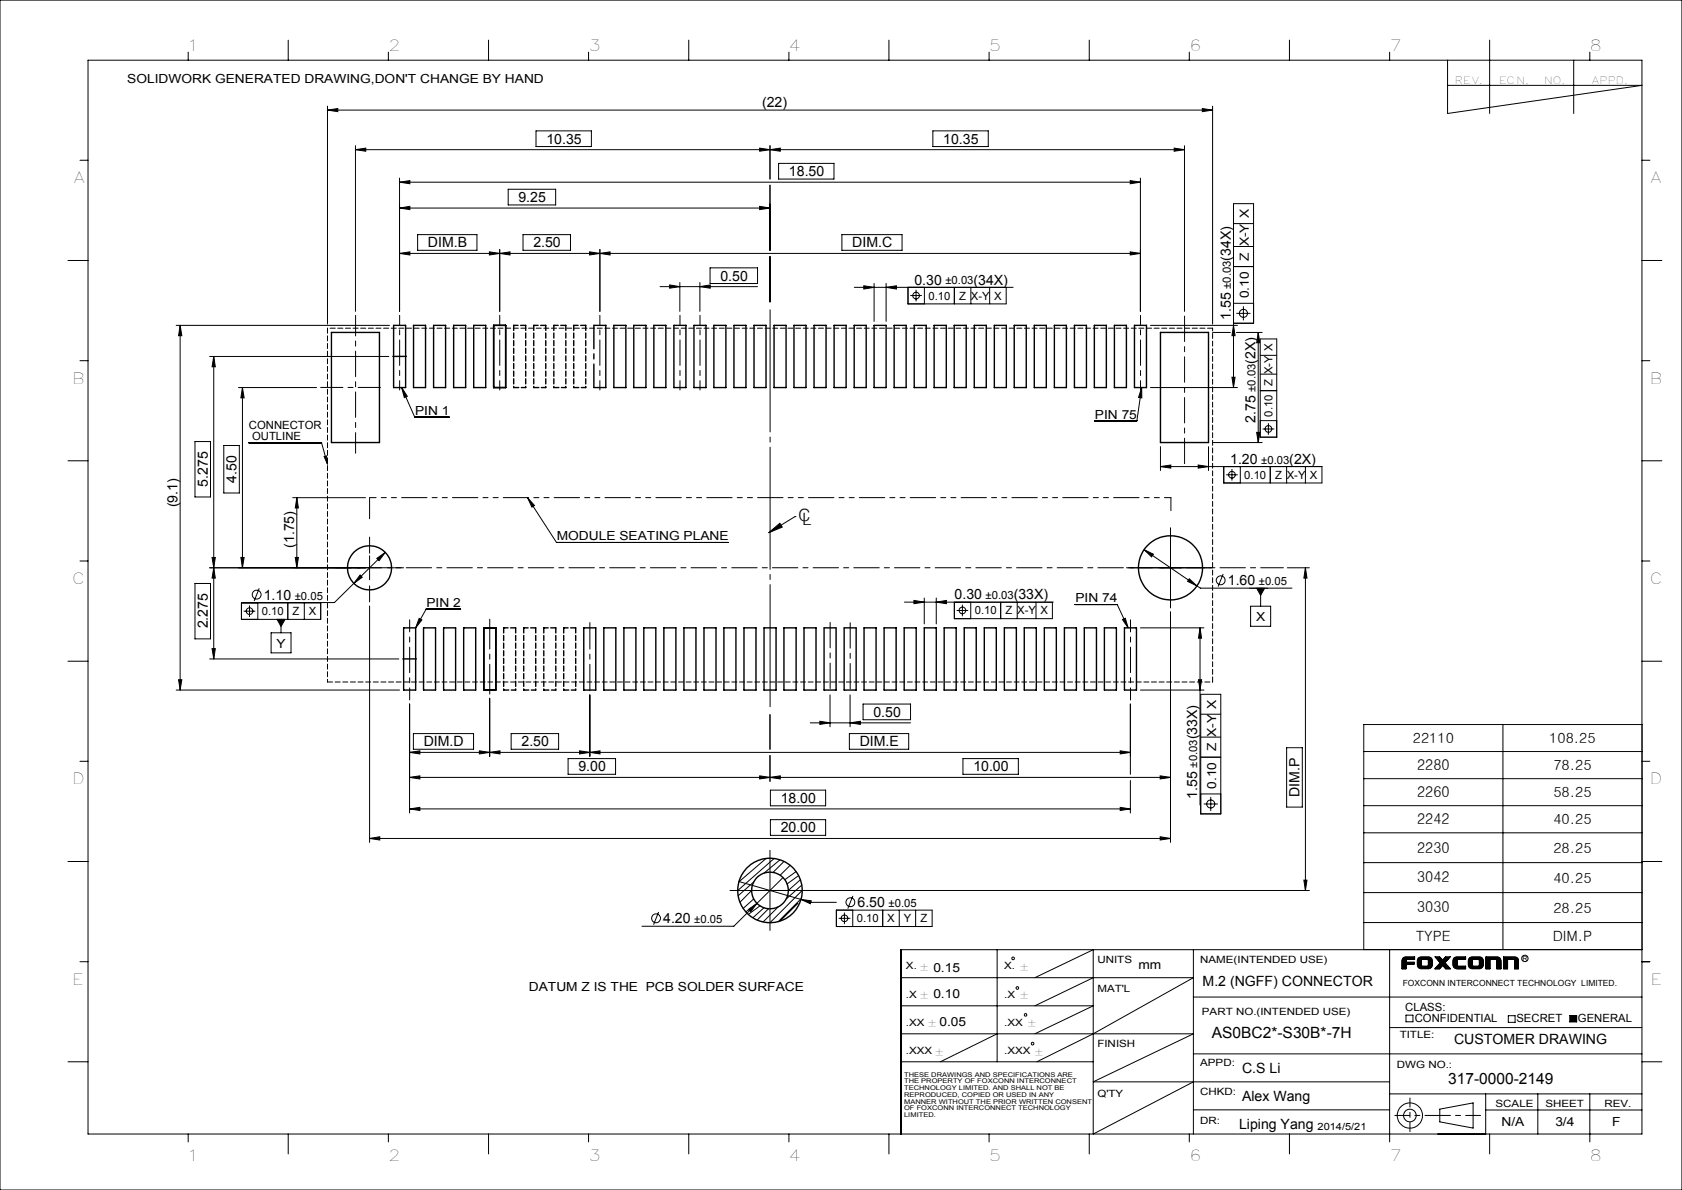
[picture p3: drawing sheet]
<svg xmlns="http://www.w3.org/2000/svg" width="420mm" height="297mm" viewBox="0 0 420 297" stroke-linecap="round" stroke-linejoin="round" font-family="sans-serif">
<g fill="none" stroke="#000" stroke-width=".25">
<path d="M0 0h420v297h-420zM22 15h388v268h-388zM47 13v2M72 10v5M97 13v2M122 10v5M147 13v2M172 10v5M197 13v2M222 10v5M247 13v2M272 10v5"/>
<path d="M297 13v2M322 10v5M347 13v2M361.5 15v13.3l48.5-7h-48.5M372 10v18.3M393 15v13.3M397 13v2M81.8 27.5l2.5-.4v.8zM81.8 26.5v54.4M81.8 27.5h221M88.8 37.4l2.5-.4v.7zM88.8 37.4h207"/>
<path d="M88.8 36.4v41.3M133.8 32.7h13.9v3.9h-13.9zM189.7 37l2.6 .4-2.6 .3zM192.3 37.4l2.5-.4v.7zM192.3 36.4v8.3M232.9 32.7h13.9v3.9h-13.9zM293.2 37l2.6 .4-2.6 .3zM295.8 36.4v41.3M300.2 27.1l2.6 .4-2.6 .4zM302.8 26.5v54.4M20 40h2M99.8 51.9l2.5-.4v.8z"/>
<path d="M99.8 45.5l2.5-.4v.8zM99.8 44.4v33.3M99.8 51.9h92.5M99.8 45.5h185M104.3 58.6h14.8v3.9h-14.8zM126.9 47.2h11.8v3.9h-11.8zM130.6 58.6h11.9v3.9h-11.9zM189.7 51.5l2.6 .4-2.6 .4zM192.3 46.2v16.3M194.4 40.8h13.8v3.9h-13.8zM210.2 58.6h15v3.9h-15zM282.2 45.1l2.6 .4-2.6 .4z"/>
<path d="M284.8 44.4v33.3M308 55.8h5M410 40h2M17 65h5M99.8 63.2l2.5-.3v.7zM99.8 63.2h185M122.2 62.9l2.6 .3-2.6 .4zM124.8 63.2l2.6-.3v.7zM124.8 62.3v15.4M147.2 62.9l2.6 .3-2.6 .4zM149.8 63.2l2.5-.3v.7zM149.8 62.3v15.4"/>
<path d="M164.8 71.5h24.4M167.2 71.1l2.6 .4-2.6 .4zM169.8 70.5v7.2M174.8 71.5l2.5-.4v.8zM174.8 70.5v7.2M177.3 66.8h11.9v4h-11.9zM192.3 64v11.3M213.3 71.7h39.7M215.7 71.3l2.6 .4-2.6 .4zM218.3 70.7v9.5M221.3 71.7l2.5-.4v.8zM221.3 70.7v9.5"/>
<path d="M226.7 71.7v4.1h24.5v-4.1M227.3 73.8h2.9M228.7 72.3v2.9M230.8 71.7v4.1M238.3 71.7v4.1M242.4 71.7v4.1M247.1 71.7v4.1M282.2 62.9l2.6 .3-2.6 .4zM308 75.7h5M308 66.5h5M308 61.5h5M308.7 78.2h3.5"/>
<path d="M310.5 76.4v3.6M410 65h5M20 90h2M44 81.2h53.3M45 81.2l.4 2.6h-.8zM45 81.2v91M52.4 89h44.7M53.4 89l.4 2.5h-.8zM53.4 89v75.5M59.5 96.7h19.6M60.5 96.7l.5 2.6h-.9zM60.5 96.7v45"/>
<path d="M100.3 96.7l1.4 2.2-.7 .3zM100.3 96.7l3.3 7.4h8.6M285.1 96.7v2.6l-.8-.1zM285.1 96.7l-1.2 8.3h-10.6M287.3 81.2h21.7M287.3 96.7h21.7M302.8 83h4.4M307.6 94.2h.8l-.4 2.5zM308 81.2l.4 2.6h-.8zM308 80.7h5v-29.9h-5v45.9M308.8 83h6.4M314.2 83l.4 2.5h-.8z"/>
<path d="M314.2 83v27.5M314.7 84.6h4.1v24.5h-4.1zM314.7 97.5h4.1M314.7 93.4h4.1M314.7 88.7h4.1M410 90h2M17 115h5M48.7 110.2h3.9v13.8h-3.9zM55.9 111.2h3.9v11.8h-3.9zM62.1 110.5h18.2l1.5 5.3M80.9 113.9l.6-.1 .3 2zM289.8 116.4l2.5-.3v.7z"/>
<path d="M289.8 111.5v5.9M289.8 116.4h40.3v4.1h-24.5v-4.1M299.2 116.1l2.6 .3-2.6 .4zM301.8 111.5v5.9M302.8 110.5h12.4M306.2 118.5h2.9M307.6 117v2.9M309.7 116.4v4.1M313.8 107.9h.8l-.4 2.6zM314.7 105h4.1M315.3 107.1h2.9M316.7 105.6v2.9"/>
<path d="M317.2 116.4v4.1M321.3 116.4v4.1M326 116.4v4.1M410 115h5M53 139.1h.8l-.4 2.6zM60.1 139.1h.9l-.5 2.6zM73.1 124.2h18.2M73.7 139.1h.8l-.4 2.6zM74.1 124.2l.4 2.6h-.8zM74.1 124.2v17.5M92.3 124.2v5.3M92.3 134.1v4"/>
<path d="M92.3 138.7v6M94.1 139.4l2.1-1.5-1.5 2zM96.2 137.9l-12.7 12.5h-22.9M131.7 124.2l1.8 1.9-.7 .5zM131.7 124.2l7.3 11.2h42.9M191.9 133l2.8-2.4 .6 .9zM198.5 128.9h.1M198.5 128.9l-6.6 4.1M285.7 137.2l2.3 1.1-.5 .7zM285.7 137.2l13.2 9M292.3 131.7v20M292.4 124.2v3.3"/>
<path d="M20 140h2M48.7 145.6h3.9v13.9h-3.9zM52.4 141.7h42.9M53.4 141.7l.4 2.6h-.8zM60.3 150.5h19.8v4.1h-19.8zM60.9 152.5h2.8M62.3 151.1v2.9M64.4 150.5v4.1M64.7 146.8l-1.2 3.2M67.7 157.9h5v5h-5zM69.2 154.6h2l-1 1.7zM70.2 154.6v3.3"/>
<path d="M71.9 150.5v4.1M76 150.5v4.1M89.9 143.5l.6 .6-2.1 1.5zM92.3 146.2v4M92.3 151.2v59.1M96.8 141.7h4M104.7 154.3l.6 .4-1.5 2zM115 152h-8.6l-2.6 4.7M225.8 150.3h37.2M228.2 149.9l2.6 .4-2.6 .4zM230.8 149.3v6.4M233.8 150.3l2.5-.4v.8z"/>
<path d="M233.8 149.3v6.4M238.3 150.3h24.5v4.1h-24.5zM238.9 152.4h2.9M240.3 150.9v2.9M242.4 150.3v4.1M249.9 150.3v4.1M254 150.3v4.1M258.7 150.3v4.1M268.5 150.9h10.5l2.7 5.8M280.3 154.6l.7-.3 .7 2.4zM281.3 141.7h21.5M284.8 156.7h15.8"/>
<path d="M292.3 152.7v57.6M297 144.5l1.9 1.7-2.4-1.1zM298.9 146.2l.8 .6h22.9M299.6 156.7l.4 2.6h-.7zM299.6 156.7v44.2M305.4 143.3l-1.2 3.1M312 146.8h4.6M312.3 151.3h5v5h-5zM313.8 146.8h2l-1 1.8zM314.8 146.8v4.5M321.5 141.7h5.5M326 141.7l.4 2.6h-.8z"/>
<path d="M326 141.7v80.5M410 140h2M17 165h5M44 172.2h55.8M44.6 169.6h.8l-.4 2.6zM52.4 164.5h47.2M53 161.9h.8l-.4 2.6zM102.3 175.7v27.2M122.3 174.3v14.5M147.3 173.4v15.4M192.3 178.4v8.6M207.3 173.4v8"/>
<path d="M212.3 173.4v8M215.5 175.7h11.9v3.9h-11.9zM282.3 175.7v17.5M284.8 172.2h15.8M299.3 169.6h.7l-.4 2.6zM299.8 173.3h5v29.8h-5zM299.8 178.3h5M410 165h5M20 190h2M102.3 194l2.5-.4v.8zM102.3 187.8l2.5-.4v.8zM102.3 194h190"/>
<path d="M102.3 187.8h180M103.2 183.1h15.1v3.9h-15.1zM119.7 187.4l2.6 .4-2.6 .4zM122.3 187.8l2.5-.4v.8zM127.6 183.1h11.9v3.9h-11.9zM141.9 189.3h11.8v3.9h-11.8zM144.7 187.4l2.6 .4-2.6 .4zM147.3 187.8l2.5-.4v.8zM189.7 193.6l2.6 .4-2.6 .4zM192.3 194l2.5-.4v.8zM192.3 188.6v6.4M192.4 197.2h13.8v3.9h-13.8z"/>
<path d="M202.3 180.4h25.1M204.7 180l2.6 .4-2.6 .4zM212.1 183.1h14.8v3.9h-14.8zM212.3 180.4l2.5-.4v.8zM240.5 189.3h13.8v3.9h-13.8zM279.7 187.4l2.6 .4-2.6 .4zM282.3 194.8v8.1M289.7 193.6l2.6 .4-2.6 .4zM299.8 198.2h5M299.8 189h5M299.8 184h5M302.3 198.9v3.5"/>
<path d="M321.3 186.6h3.9v14.8h-3.9zM340.5 187.6h69.5M340.5 194.3h69.5M375.3 180.8v56.2M410 190h2M410 180.8h-69.5v56.2h69.5M17 215h5M92.3 209.3l2.5-.5v.9zM92.3 209.3h200M102.3 201.9l2.5-.4v.8zM102.3 201.9h180M191.3 214.3l-6.8 5.8"/>
<path d="M192.3 212.2v20M192.4 204.6h13.8v3.9h-13.8zM193.3 214.3l-9.1 7.9M194.8 214.6l-4 3.3M195.5 219l-6.5 6.5M195.8 215l-2.8 2.7M197.3 216l-2.5 2.4M198.8 217.5l-2.8 2.1M199.4 218.5l-2.9 2.1M199.8 219.6l-3 2.6M279.7 201.5l2.6 .4-2.6 .4zM289.7 208.8l2.6 .5-2.6 .4z"/>
<path d="M300.6 200.7h3.5M325.6 219.7h.8l-.4 2.5zM340.5 201.1h69.5M340.5 207.9h69.5M340.5 215.3h69.5M410 215h5M164.5 227.6l-1.3 3.2M182.3 222.2h144.7M184.5 220l15.5 4.5M186.9 227l2.1-1.5-1.5 2zM187.7 222.2l-2.9 3M188.2 224.4l-2.6 2.3"/>
<path d="M188.2 220.1l-3.9 3.5M189 225.5l-5.8 5.7h-22.9M189.1 225.5l-2.9 2.1M189.8 226.1l-2.9 2.1M190.8 226.6l-2.8 2.5M191.9 226.8l-2.8 2.8M194.3 226.3l-3.8 3.8M199.2 225.5l-4.4 4.4M200 224.5l2.6 .3-.2 .8zM200 224.5l2.5 .7h6.3M200.1 224.3l-5.8 5.7M200.2 220.9l-3.9 3.5"/>
<path d="M200.3 222.2l-8 8.1M208.8 227.2h24v4h-24zM209.4 229.2h2.9M210.9 227.7v2.9M212.9 227.2v4M213 223.6l-1.3 3.2M220.4 227.2v4M224.5 227.2v4M228.6 227.2v4M249 237v28M298 237v46M340.5 222.8h69.5"/>
<path d="M340.5 230.3h69.5M347 237v48M350.1 239.8v2h1v-1.1l.2-.1M350.1 240h1M350.1 239.8h1M350.1 239.6h1M350.1 239.5h3.1v-.7h-2.4l-.6 .5-.1 .5M350.2 239.3h3M350.3 239.1h2.9M350.5 239h2.7M351.2 239.5v.6M353.9 239.8l.3-.7 .6-.3h2.1l.6 .5 .1 .5"/>
<path d="M353.9 239.8v1M353.9 240h1M353.9 239.8h1M353.9 239.6h1M354 239.5h3.6M354 239.3h3.5M354.2 239.1h3.2M354.4 239h2.8M354.9 239.7v1.3l.2 .1M355.1 239.5l-.2 .2M356.4 239.5l.3 .2M356.7 239.7v1.3l-.3 .1"/>
<path d="M356.7 240h.9M356.7 239.8h.9M356.7 239.6h.9M357.6 239.8v1M358.5 239h1.1M358.6 239.1h1.2M358.8 239.3h1.1M358.9 239.5h1.2M359.1 239.6h2.3M359.2 239.8h2M359.3 240h1.8M360.1 239.5h.3"/>
<path d="M360.1 239.5l-.6-.7h-1.2l1.2 1.4M360.4 239.5h1.2M360.4 239.5l.6-.7h1.2l-1.3 1.4M360.5 239.3h1.2M360.7 239.1h1.1M360.8 239h1.2M362.8 239.8v1M362.8 240h1M362.8 239.8h1M362.8 239.6h1M362.9 239.5h3.1v-.7h-2.5l-.5 .3-.2 .7M362.9 239.3h3.1"/>
<path d="M363.1 239.1h2.9M363.3 239h2.7M363.8 239.7v1.3l.2 .1M364 239.5l-.2 .2M366.6 239.8l.3-.7 .6-.3h2.2l.5 .5 .2 .5M366.6 239.8v1M366.6 240h1.1M366.6 239.8h1.1M366.7 239.6h1M366.7 239.5h3.6M366.8 239.3h3.4M366.9 239.1h3.2"/>
<path d="M367.1 239h2.8M367.7 239.7v1.3l.1 .1M367.8 239.5l-.1 .2M369.2 239.5l.2 .2M369.4 239.7v1.3l-.2 .1M369.4 240h1M369.4 239.8h1M369.4 239.6h1M370.4 239.8v1M371.1 239.5h3.6M371.1 240h.9M371.1 239.8h.9"/>
<path d="M371.1 239.6h.9M371.1 239.1h3.4M371.1 239h3.2M371.1 239.3h3.5M372.1 239.5l-.1 2.3h-.9v-3h3l.4 .3 .3 .7M373.7 239.5l.1 2.3h1v-2M373.8 240h1M373.8 239.8h1M373.8 239.6h1M375.5 239.5h3.6M375.5 240h.9M375.5 239.8h.9"/>
<path d="M375.5 239.6h.9M375.5 239.1h3.4M375.5 239h3.2M375.5 239.3h3.6M376.6 239.5l-.2 2.3h-.9v-3h3l.5 .3 .2 .7M378.1 239.5l.1 2.3h1v-2M378.2 240h1M378.2 239.8h1M378.2 239.6h1M410 237h-185v46M20 240h2M225 258h73l-25 12h74"/>
<path d="M225 244h73l-25 14-14.1 7M225 251h48l-14.6 7M249 258l-14.2 7M258.4 244l14.6-7v46l25-13M273 244l-14.6 7M298 248.8h112M347 256.5h63M350.1 240.8h1M350.1 240.9h1M350.1 241.1h1M350.1 241.3h1M350.1 241.5h1"/>
<path d="M350.1 241.6h1M350.1 240.4h3M350.1 240.3h3M350.1 240.1h3v.5h-3M351.1 253.4h1.7v1.6h-1.7zM353.9 240.8l.1 .4a.88 .88 0 0 0 .9 .6h2l.6-.5 .1-.5M353.9 240.8h1M353.9 240.4h1M353.9 240.3h1M353.9 240.1h1M353.9 240.6h1M353.9 240.9h1"/>
<path d="M354 241.1h3.6M354 241.3h3.5M354.2 241.5h3.2M354.4 241.6h2.8M356.7 240.8h.9M356.7 240.9h.9M356.7 240.4h.9M356.7 240.3h.9M356.7 240.1h.9M356.7 240.6h.9M358.5 241.6h1.1M358.6 241.5h1.2"/>
<path d="M358.8 241.3h1.1M358.9 241.1h1.2M359.1 240.9h2.3M359.2 240.8h2M359.3 240.6h1.8M359.5 240.2l.1 .2-1.3 1.4h1.2l.6-.7M359.5 240.4h1.5M359.5 240.1h1.5M359.6 240.3h1.3M360.1 241.1h.3M360.4 241.1h1.2M360.5 241.3h1.2"/>
<path d="M360.7 241.5h1.1M360.8 241.6h1.2M360.9 240.2v.2l1.3 1.4h-1.2l-.6-.7M362.8 240.8l.2 .6 .5 .4h2.5v-.7h-3.1M362.8 240.8h1M362.8 240.9h1M362.8 240.4h1M362.8 240.3h1M362.8 240.1h1M362.8 240.6h1M362.9 241.3h3.1M363.1 241.5h2.9"/>
<path d="M363.3 241.6h2.7M366.6 240.8l.1 .4a.88 .88 0 0 0 1 .6h2l.5-.5 .2-.5M366.6 240.8h1.1M366.6 240.4h1.1M366.6 240.3h1.1M366.6 240.1h1.1M366.6 240.6h1.1M366.7 240.9h1M366.7 241.1h3.6M366.8 241.3h3.4M366.9 241.5h3.2M367.1 241.6h2.8"/>
<path d="M369.4 240.8h1M369.4 240.9h1M369.4 240.4h1M369.4 240.3h1M369.4 240.1h1M369.4 240.6h1M371.1 240.8h.9M371.1 240.9h.9M371.1 241.1h.9M371.1 241.3h.9M371.1 241.5h.9M371.1 241.6h.9"/>
<path d="M371.1 240.4h.9M371.1 240.3h.9M371.1 240.1h.9M371.1 240.6h.9M373.8 240.8h1M373.8 240.9h1M373.8 241.1h1M373.8 241.3h1M373.8 241.5h1M373.8 241.6h1M373.8 240.4h1M373.8 240.3h1"/>
<path d="M373.8 240.1h1M373.8 240.6h1M375.5 240.8h.9M375.5 240.9h.9M375.5 241.1h.9M375.5 241.3h.9M375.5 241.5h.9M375.5 241.6h.9M375.5 240.4h.9M375.5 240.3h.9M375.5 240.1h.9M375.5 240.6h.9"/>
<path d="M376.6 253.5h1.7v1.7h-1.7zM378.2 240.8h1M378.2 240.9h1M378.2 241.1h1M378.2 241.3h1M378.2 241.5h1M378.2 241.6h1M378.2 240.4h1M378.2 240.3h1M378.2 240.1h1M378.2 240.6h1M392 253.5h1.7v1.6h-1.7z"/>
<path d="M410 240h2M17 265h5M225 265h48M298 263h112M298 277h49M347 273h63M359.5 276.8l8.3-1.5v6.2l-8.3-1.5zM371 273v10M371 277h39M384 273v10M397 273v12M410 265h5"/>
<path d="M47 283v2M72 283v5M97 283v2M122 283v5M147 283v2M172 283v5M197 283v2M222 283v5M247 283v2M272 283v5M297 283v2M322 283v5"/>
<path d="M372 283v5"/>
<circle cx="228.8" cy="73.8" r=".83"/>
<circle cx="310.5" cy="78.2" r="1.01"/>
<circle cx="307.6" cy="118.5" r=".83"/>
<circle cx="316.7" cy="107.1" r=".83"/>
<circle cx="62.3" cy="152.5" r=".83"/>
<circle cx="64.1" cy="148.4" r="1.11"/>
<circle cx="240.3" cy="152.4" r=".83"/>
<circle cx="304.8" cy="144.8" r="1.11"/>
<circle cx="302.3" cy="200.7" r="1.01"/>
<circle cx="163.8" cy="229.2" r="1.1"/>
<circle cx="210.9" cy="229.2" r=".83"/>
<circle cx="212.3" cy="225.2" r="1.12"/>
<circle cx="253" cy="239.2" r=".33"/>
<circle cx="380.8" cy="239.2" r=".8"/>
<circle cx="254" cy="246.6" r=".33"/>
<circle cx="256.1" cy="253.3" r=".33"/>
<circle cx="257.8" cy="260.5" r=".33"/>
<circle cx="352.1" cy="278.4" r="1.57"/>
<circle cx="352.1" cy="278.4" r="3.1"/>
</g>
<path d="M352.1 282.4v-8.4" fill="none" stroke="#000" stroke-width=".25" stroke-dasharray="6.3 1.3 1.3 1.3" stroke-dashoffset="4.1"/>
<path d="M348.3 278.4h21.4" fill="none" stroke="#000" stroke-width=".25" stroke-dasharray="6.3 1.3 1.3 1.3" stroke-dashoffset="2.6"/>
<path d="M392 253.5h1.7v1.6h-1.7z" fill-rule="evenodd" fill="#000"/>
<g fill="none" stroke="#000" stroke-width=".35">
<path d="M82.8 83h12v27.5h-12zM98.3 81.2h3v15.5h-3zM103.3 81.2h3v15.5h-3zM108.3 81.2h3v15.5h-3zM113.3 81.2h3v15.5h-3zM118.3 81.2h3v15.5h-3zM123.3 81.2h3v15.5h-3zM148.3 81.2h3v15.5h-3M153.3 81.2h3v15.5h-3zM158.3 81.2h3v15.5h-3zM163.3 81.2h3v15.5h-3zM168.3 81.2h3v15.5h-3z"/>
<path d="M173.3 81.2h3v15.5h-3zM178.3 81.2h3v15.5h-3zM183.3 81.2h3v15.5h-3zM188.3 81.2h3v15.5h-3zM193.3 81.2h3v15.5h-3zM198.3 81.2h3v15.5h-3zM203.3 81.2h3v15.5h-3zM208.3 81.2h3v15.5h-3zM213.3 81.2h3v15.5h-3zM218.3 81.2h3v15.5h-3zM223.3 81.2h3v15.5h-3zM228.3 81.2h3v15.5h-3z"/>
<path d="M233.3 81.2h3v15.5h-3zM238.3 81.2h3v15.5h-3zM243.3 81.2h3v15.5h-3zM248.3 81.2h3v15.5h-3zM253.3 81.2h3v15.5h-3zM258.3 81.2h3v15.5h-3zM263.3 81.2h3v15.5h-3zM268.3 81.2h3v15.5h-3zM273.3 81.2h3v15.5h-3zM278.3 81.2h3v15.5h-3zM283.3 81.2h3v15.5h-3zM289.8 83h12v27.5h-12z"/>
<path d="M100.8 156.7h3v15.5h-3zM105.8 156.7h3v15.5h-3zM110.8 156.7h3v15.5h-3zM115.8 156.7h3v15.5h-3zM120.8 156.7h3v15.5h-3zM145.8 156.7h3v15.5h-3zM150.8 156.7h3v15.5h-3zM155.8 156.7h3v15.5h-3zM160.8 156.7h3v15.5h-3zM165.8 156.7h3v15.5h-3zM170.8 156.7h3v15.5h-3zM175.8 156.7h3v15.5h-3z"/>
<path d="M180.8 156.7h3v15.5h-3zM185.8 156.7h3v15.5h-3zM190.8 156.7h3v15.5h-3zM195.8 156.7h3v15.5h-3zM200.8 156.7h3v15.5h-3zM205.8 156.7h3v15.5h-3zM210.8 156.7h3v15.5h-3zM215.8 156.7h3v15.5h-3zM220.8 156.7h3v15.5h-3zM225.8 156.7h3v15.5h-3zM230.8 156.7h3v15.5h-3zM235.8 156.7h3v15.5h-3z"/>
<path d="M240.8 156.7h3v15.5h-3zM245.8 156.7h3v15.5h-3zM250.8 156.7h3v15.5h-3zM255.8 156.7h3v15.5h-3zM260.8 156.7h3v15.5h-3zM265.8 156.7h3v15.5h-3zM270.8 156.7h3v15.5h-3zM275.8 156.7h3v15.5h-3zM280.8 156.7h3v15.5h-3z"/>
<circle cx="92.3" cy="141.7" r="5.5"/>
<circle cx="292.3" cy="141.7" r="8"/>
<circle cx="192.3" cy="222.2" r="4.6"/>
<circle cx="192.3" cy="222.2" r="8"/>
</g>
<path d="M122.3 154.5v18.7" fill="none" stroke="#000" stroke-width=".25" stroke-dasharray="30.5 1.3 1.3 1.3" stroke-dashoffset="23"/>
<path d="M147.3 155.4v17" fill="none" stroke="#000" stroke-width=".25" stroke-dasharray="30.5 1.3 1.3 1.3" stroke-dashoffset="23.9"/>
<path d="M80.1 96.7h14.9" fill="none" stroke="#000" stroke-width=".25" stroke-dasharray="30.5 1.3 1.3 1.3" stroke-dashoffset="24.9"/>
<path d="M192.3 76.3v101.1" fill="none" stroke="#000" stroke-width=".25" stroke-dasharray="30.5 1.3 1.3 1.3" stroke-dashoffset="-1"/>
<path d="M207.3 154.8v17.6" fill="none" stroke="#000" stroke-width=".25" stroke-dasharray="6.3 1.3 1.3 1.3" stroke-dashoffset="-.6"/>
<path d="M212.3 155v17.4" fill="none" stroke="#000" stroke-width=".25" stroke-dasharray="6.3 1.3 1.3 1.3" stroke-dashoffset="-.5"/>
<path d="M98.1 88.9h3.4M100.6 164.4h3.4" fill="none" stroke="#000" stroke-width=".35" stroke-dasharray="30.5 1.3 1.3 1.3"/>
<path d="M88.8 78.7v34.4" fill="none" stroke="#000" stroke-width=".25" stroke-dasharray="6.3 1.3 1.3 1.3" stroke-dashoffset="1.2"/>
<path d="M99.8 78.7v18.6M124.8 78.7v18.6M149.8 78.7v18.6M169.8 78.7v18.6M174.8 78.7v18.6M284.8 78.7v18.6" fill="none" stroke="#000" stroke-width=".25" stroke-dasharray="6.3 1.3 1.3 1.3" stroke-dashoffset="4"/>
<path d="M295.8 78.7v37.2" fill="none" stroke="#000" stroke-width=".25" stroke-dasharray="6.3 1.3 1.3 1.3" stroke-dashoffset="-.2"/>
<path d="M320.5 141.7h-238.7" fill="none" stroke="#000" stroke-width=".25" stroke-dasharray="6.3 1.3 1.3 1.3" stroke-dashoffset=".7"/>
<path d="M102.3 154.7v20M282.3 154.7v20" fill="none" stroke="#000" stroke-width=".25" stroke-dasharray="6.3 1.3 1.3 1.3" stroke-dashoffset="3.3"/>
<path d="M81.8 81.9v88.3M302.8 81.9h-221M81.8 170.2h221M302.8 170.2v-88.3" fill="none" stroke="#000" stroke-width=".25" stroke-dasharray="1.3 .6"/>
<path d="M92.3 124.2h200.1" fill="none" stroke="#000" stroke-width=".25" stroke-dasharray="6.3 1.3 1.3 1.3 1.3 1.3" stroke-dashoffset="4.7"/>
<path d="M148.3 81.2v15.5" fill="none" stroke="#000" stroke-width=".35" stroke-dasharray="6.3 1.3 1.3 1.3" stroke-dashoffset=".5"/>
<g fill="none" stroke="#000" stroke-width=".35" stroke-dasharray="1.3 .6">
<path d="M128.3 96.7h3M128.3 81.2v15.5M131.3 81.2v15.5M131.3 81.2h-3M133.3 96.7h3M133.3 81.2v15.5M136.3 81.2v15.5M136.3 81.2h-3M138.3 96.7h3M138.3 81.2v15.5M141.3 81.2v15.5M141.3 81.2h-3"/>
<path d="M143.3 96.7h3M143.3 81.2v15.5M146.3 81.2v15.5M146.3 81.2h-3M125.8 156.7v15.5M128.8 156.7v15.5M128.8 156.7h-3M130.8 156.7v15.5M133.8 156.7v15.5M133.8 156.7h-3M135.8 156.7v15.5M138.8 156.7v15.5"/>
<path d="M138.8 156.7h-3M140.8 156.7v15.5M143.8 156.7v15.5M143.8 156.7h-3M125.8 172.2h3M130.8 172.2h3M135.8 172.2h3M140.8 172.2h3"/>
</g>
<g fill="#000">
<path d="M80.9 113.9l.6-.1 .3 2zM191.9 133l2.8-2.4 .6 .9z"/>
<path d="M124.8 63.2l2.6-.3v.7zM147.2 62.9l2.6 .3-2.6 .4z"/>
<path d="M122.2 62.9l2.6 .3-2.6 .4zM99.8 63.2l2.5-.3v.7z"/>
<path d="M167.2 71.1l2.6 .4-2.6 .4zM174.8 71.5l2.5-.4v.8zM149.8 63.2l2.5-.3v.7zM282.2 62.9l2.6 .3-2.6 .4z"/>
<path d="M45 81.2l.4 2.6h-.8zM44.6 169.6h.8l-.4 2.6z"/>
<path d="M314.2 83l.4 2.5h-.8zM313.8 107.9h.8l-.4 2.6zM299.6 156.7l.4 2.6h-.7zM299.3 169.6h.7l-.4 2.6zM308 81.2l.4 2.6h-.8zM307.6 94.2h.8l-.4 2.5z"/>
<path d="M289.8 116.4l2.5-.3v.7zM299.2 116.1l2.6 .3-2.6 .4zM233.8 150.3l2.5-.4v.8zM228.2 149.9l2.6 .4-2.6 .4zM215.7 71.3l2.6 .4-2.6 .4zM221.3 71.7l2.5-.4v.8z"/>
<path d="M53 139.1h.8l-.4 2.6zM53.4 89l.4 2.5h-.8zM60.1 139.1h.9l-.5 2.6zM60.5 96.7l.5 2.6h-.9z"/>
<path d="M53.4 141.7l.4 2.6h-.8zM53 161.9h.8l-.4 2.6z"/>
<path d="M104.7 154.3l.6 .4-1.5 2zM280.3 154.6l.7-.3 .7 2.4zM100.3 96.7l1.4 2.2-.7 .3zM285.1 96.7v2.6l-.8-.1zM131.7 124.2l1.8 1.9-.7 .5z"/>
<path d="M313.8 146.8l1 1.8 1-1.8zM69.2 154.6l1 1.7 1-1.7z"/>
<path d="M204.7 180l2.6 .4-2.6 .4zM212.3 180.4l2.5-.4v.8zM192.3 194l2.5-.4v.8zM289.7 193.6l2.6 .4-2.6 .4zM122.3 187.8l2.5-.4v.8zM144.7 187.4l2.6 .4-2.6 .4zM102.3 187.8l2.5-.4v.8zM119.7 187.4l2.6 .4-2.6 .4zM147.3 187.8l2.5-.4v.8zM279.7 187.4l2.6 .4-2.6 .4zM99.8 45.5l2.5-.4v.8zM282.2 45.1l2.6 .4-2.6 .4zM88.8 37.4l2.5-.4v.7zM189.7 37l2.6 .4-2.6 .3zM285.7 137.2l1.8 1.8 .5-.7zM297 144.5l-.5 .6 2.4 1.1zM94.1 139.4l.6 .5 1.5-2zM89.9 143.5l-1.5 2.1 2.1-1.5z"/>
<path d="M186.9 227l.6 .5 1.5-2zM200 224.5l2.4 1.1 .2-.8zM102.3 201.9l2.5-.4v.8zM279.7 201.5l2.6 .4-2.6 .4zM92.3 209.3l2.5-.5v.9zM289.7 208.8l2.6 .5-2.6 .4zM99.8 51.9l2.5-.4v.8zM189.7 51.5l2.6 .4-2.6 .4zM102.3 194l2.5-.4v.8zM189.7 193.6l2.6 .4-2.6 .4zM192.3 37.4l2.5-.4v.7zM293.2 37l2.6 .4-2.6 .3zM81.8 27.5l2.5-.4v.8zM300.2 27.1l2.6 .4-2.6 .4z"/>
<path d="M325.6 219.7h.8l-.4 2.5zM326 141.7l.4 2.6h-.8zM73.7 139.1h.8l-.4 2.6zM74.1 124.2l.4 2.6h-.8z"/>
</g>
<g font-size="4.2">
<text x="199.3" y="130.1">C</text>
<text x="200.3" y="131.1">L</text>
</g>
<g font-size="3.9">
<text x="302.6" y="259.1">AS0BC2*-S30B*-7H</text>
<text x="361.6" y="270.7">317-0000-2149</text>
</g>
<g font-size="3.8">
<text x="47" y="12.8">1</text>
<text x="97" y="12.8">2</text>
<text x="147" y="12.8">3</text>
<text x="197" y="12.8">4</text>
<text x="247" y="12.8">5</text>
<text x="297" y="12.8">6</text>
<text x="347" y="12.8">7</text>
<text x="397" y="12.8">8</text>
<text x="18" y="45.8">A</text>
<text x="411.7" y="45.8">A</text>
<text x="18" y="95.8">B</text>
<text x="412" y="95.8">B</text>
<text x="18" y="145.8">C</text>
<text x="412" y="145.8">C</text>
<text x="18" y="195.8">D</text>
<text x="412" y="195.8">D</text>
<text x="18" y="245.8">E</text>
<text x="412.1" y="245.8">E</text>
<text x="47" y="289.8">1</text>
<text x="97" y="289.8">2</text>
<text x="147" y="289.8">3</text>
<text x="197" y="289.8">4</text>
<text x="247" y="289.8">5</text>
<text x="297" y="289.8">6</text>
<text x="347" y="289.8">7</text>
<text x="397" y="289.8">8</text>
</g>
<g font-size="3.7">
<text x="353.8" y="192.2">2280</text>
<text x="353.8" y="198.9">2260</text>
<text x="353.8" y="205.7">2242</text>
<text x="353.8" y="212.8">2230</text>
<text x="353.8" y="220.3">3042</text>
<text x="353.8" y="227.7">3030</text>
</g>
<g font-size="3.5">
<text x="190.3" y="26.8">(22)</text>
<text x="136.4" y="35.9">10.35</text>
<text x="235.5" y="35.9">10.35</text>
<text x="197" y="44">18.50</text>
<text x="129.5" y="50.4">9.25</text>
<text x="106.9" y="61.8">DIM.B</text>
<text x="133.2" y="61.8">2.50</text>
<text x="212.8" y="61.8">DIM.C</text>
<text x="307.3" y="65.1" transform="rotate(-90 307.3 65.1)">(34X)</text>
<text x="179.9" y="70">0.50</text>
<text x="228.3" y="71">0.30</text>
<text x="243.1" y="71">(34X)</text>
<text x="307.3" y="79.9" transform="rotate(-90 307.3 79.9)">1.55</text>
<text x="313.5" y="90.8" transform="rotate(-90 313.5 90.8)">(2X)</text>
<text x="313.5" y="105.6" transform="rotate(-90 313.5 105.6)">2.75</text>
<text x="307.2" y="115.7">1.20</text>
<text x="321.9" y="115.7">(2X)</text>
<text x="51.9" y="121.4" transform="rotate(-90 51.9 121.4)">5.275</text>
<text x="59.1" y="120.5" transform="rotate(-90 59.1 120.5)">4.50</text>
<text x="44.3" y="126.6" transform="rotate(-90 44.3 126.6)">(9.1)</text>
<text x="73.4" y="136.7" transform="rotate(-90 73.4 136.7)">(1.75)</text>
<text x="65.9" y="149.7">1.10</text>
<text x="238.4" y="149.5">0.30</text>
<text x="253.1" y="149.5">(33X)</text>
<text x="306.6" y="146.1">1.60</text>
<text x="51.9" y="156.9" transform="rotate(-90 51.9 156.9)">2.275</text>
<text x="218.1" y="178.9">0.50</text>
<text x="299" y="184.5" transform="rotate(-90 299 184.5)">(33X)</text>
<text x="352.8" y="185.5">22110</text>
<text x="386.9" y="185.5">108.25</text>
<text x="105.8" y="186.3">DIM.D</text>
<text x="130.2" y="186.3">2.50</text>
<text x="214.7" y="186.3">DIM.E</text>
<text x="144.4" y="192.5">9.00</text>
<text x="243" y="192.5">10.00</text>
<text x="387.9" y="192.2">78.25</text>
<text x="194.9" y="200.4">18.00</text>
<text x="299" y="199.3" transform="rotate(-90 299 199.3)">1.55</text>
<text x="324.5" y="198.9" transform="rotate(-90 324.5 198.9)">DIM.P</text>
<text x="387.9" y="199">58.25</text>
<text x="194.9" y="207.8">20.00</text>
<text x="387.9" y="205.7">40.25</text>
<text x="387.9" y="212.9">28.25</text>
<text x="387.9" y="220.3">40.25</text>
<text x="214.1" y="226.4">6.50</text>
<text x="387.9" y="227.8">28.25</text>
<text x="165.6" y="230.4">4.20</text>
<text x="353.6" y="234.9">TYPE</text>
<text x="387.7" y="234.9">DIM.P</text>
<text x="300.3" y="246.1">M.2 (NGFF) CONNECTOR</text>
<text x="363.1" y="260.6">CUSTOMER DRAWING</text>
<text x="310.1" y="267.7">C.S Li</text>
<text x="310.1" y="274.9">Alex Wang</text>
<text x="309.4" y="281.7">Liping Yang</text>
</g>
<g font-size="3.1">
<text x="31.8" y="20.7">SOLIDWORK GENERATED DRAWING,DON'T CHANGE BY HAND</text>
<text x="311.8" y="54.4" transform="rotate(-90 311.8 54.4)">X</text>
<text x="311.8" y="65.1" transform="rotate(-90 311.8 65.1)">Z</text>
<text x="311.8" y="61.5" transform="rotate(-90 311.8 61.5)">X-Y</text>
<text x="311.8" y="74.4" transform="rotate(-90 311.8 74.4)">0.10</text>
<text x="103.6" y="103.6">PIN 1</text>
<text x="273.4" y="104.5">PIN 75</text>
<text x="139" y="134.9">MODULE SEATING PLANE</text>
<text x="106.5" y="151.5">PIN 2</text>
<text x="268.5" y="150.4">PIN 74</text>
<text x="313.7" y="155.1">X</text>
<text x="69.1" y="161.7">Y</text>
<text x="303.6" y="176.9" transform="rotate(-90 303.6 176.9)">X</text>
<text x="303.6" y="184" transform="rotate(-90 303.6 184)">X-Y</text>
<text x="303.6" y="187.5" transform="rotate(-90 303.6 187.5)">Z</text>
<text x="303.6" y="196.9" transform="rotate(-90 303.6 196.9)">0.10</text>
<text x="233.1" y="242.6">0.15</text>
<text x="284.3" y="241.8">mm</text>
<text x="132.1" y="247.4">DATUM Z IS THE PCB SOLDER SURFACE</text>
<text x="233.1" y="249.2">0.10</text>
<text x="234.6" y="256.1">0.05</text>
<text x="374.9" y="281.1">N/A</text>
<text x="388.4" y="281.1">3/4</text>
<text x="402.6" y="281.1">F</text>
</g>
<g font-size="2.8">
<text x="236.1" y="71">±0.03</text>
<text x="231.8" y="74.8">0.10</text>
<text x="239.5" y="74.8">Z</text>
<text x="242.4" y="74.8">X-Y</text>
<text x="248.3" y="74.8">X</text>
<text x="307.3" y="72.1" transform="rotate(-90 307.3 72.1)">±0.03</text>
<text x="317.8" y="87.6" transform="rotate(-90 317.8 87.6)">X</text>
<text x="313.5" y="97.8" transform="rotate(-90 313.5 97.8)">±0.03</text>
<text x="317.8" y="96.3" transform="rotate(-90 317.8 96.3)">Z X-Y</text>
<text x="62.2" y="107">CONNECTOR</text>
<text x="317.8" y="104" transform="rotate(-90 317.8 104)">0.10</text>
<text x="62.9" y="109.8">OUTLINE</text>
<text x="310.7" y="119.5">0.10</text>
<text x="314.9" y="115.7">±0.03</text>
<text x="318.4" y="119.5">Z</text>
<text x="321.3" y="119.5">X-Y</text>
<text x="327.1" y="119.5">X</text>
<text x="73.6" y="149.7">±0.05</text>
<text x="246.1" y="149.5">±0.03</text>
<text x="314.3" y="146.1">±0.05</text>
<text x="65.4" y="153.5">0.10</text>
<text x="73.1" y="153.5">Z</text>
<text x="77.1" y="153.5">X</text>
<text x="243.4" y="153.4">0.10</text>
<text x="251.1" y="153.4">Z</text>
<text x="254" y="153.4">X-Y</text>
<text x="259.8" y="153.4">X</text>
<text x="299" y="191.6" transform="rotate(-90 299 191.6)">±0.03</text>
<text x="221.9" y="226.4">±0.05</text>
<text x="173.3" y="230.4">±0.05</text>
<text x="214" y="230.2">0.10</text>
<text x="221.6" y="230.2">X</text>
<text x="225.7" y="230.2">Y</text>
<text x="229.9" y="230.2">Z</text>
<text x="350.9" y="252.3">CLASS:</text>
<text x="353.3" y="255.2">CONFIDENTIAL</text>
<text x="378.7" y="255.2">SECRET</text>
<text x="394" y="255.2">GENERAL</text>
</g>
<g font-size="2.5">
<text x="363.3" y="21">REV.</text>
<text x="374.3" y="21">ECN.</text>
<text x="385.6" y="21">NO.</text>
<text x="397.2" y="21">APPD.</text>
<text x="226.2" y="241.9">X. ±</text>
<text x="250.7" y="241.9">X. ±</text>
<text x="274" y="240.4">UNITS</text>
<text x="299.7" y="240.4">NAME(INTENDED USE)</text>
<text x="226.2" y="249.1">.X ±</text>
<text x="250.7" y="249.1">.X ±</text>
<text x="274" y="247.7">MAT'L</text>
<text x="226.2" y="256">.XX ±</text>
<text x="250.7" y="256">.XX ±</text>
<text x="300.1" y="253.4">PART NO.(INTENDED USE)</text>
<text x="226.2" y="263.1">.XXX ±</text>
<text x="250.7" y="263.1">.XXX ±</text>
<text x="274" y="261.3">FINISH</text>
<text x="349.5" y="259.2">TITLE:</text>
<text x="299.7" y="266">APPD:</text>
<text x="348.8" y="266.5">DWG NO.:</text>
<text x="274" y="273.7">Q'TY</text>
<text x="299.7" y="273.3">CHKD:</text>
<text x="299.7" y="280.6">DR:</text>
<text x="373.4" y="276.3">SCALE</text>
<text x="385.9" y="276.3">SHEET</text>
<text x="400.6" y="276.2">REV.</text>
<text x="329" y="282.1">2014/5/21</text>
</g>
<text font-size="2.1" x="350.3" y="246.1">FOXCONN INTERCONNECT TECHNOLOGY LIMITED.</text>
<text font-size="1.8" x="380.1" y="239.8">R</text>
<g font-size="1.6">
<text x="225.8" y="268.7">THESE DRAWINGS AND SPECIFICATIONS ARE</text>
<text x="225.8" y="270.4">THE PROPERTY OF FOXCONN INTERCONNECT</text>
<text x="225.8" y="272.1">TECHNOLOGY LIMITED. AND SHALL NOT BE</text>
<text x="225.8" y="273.8">REPRODUCED, COPIED OR USED IN ANY</text>
<text x="225.8" y="275.4">MANNER WITHOUT THE PRIOR WRITTEN CONSENT</text>
<text x="225.8" y="277.1">OF FOXCONN INTERCONNECT TECHNOLOGY</text>
<text x="225.8" y="278.8">LIMITED.</text>
</g>
</svg>
